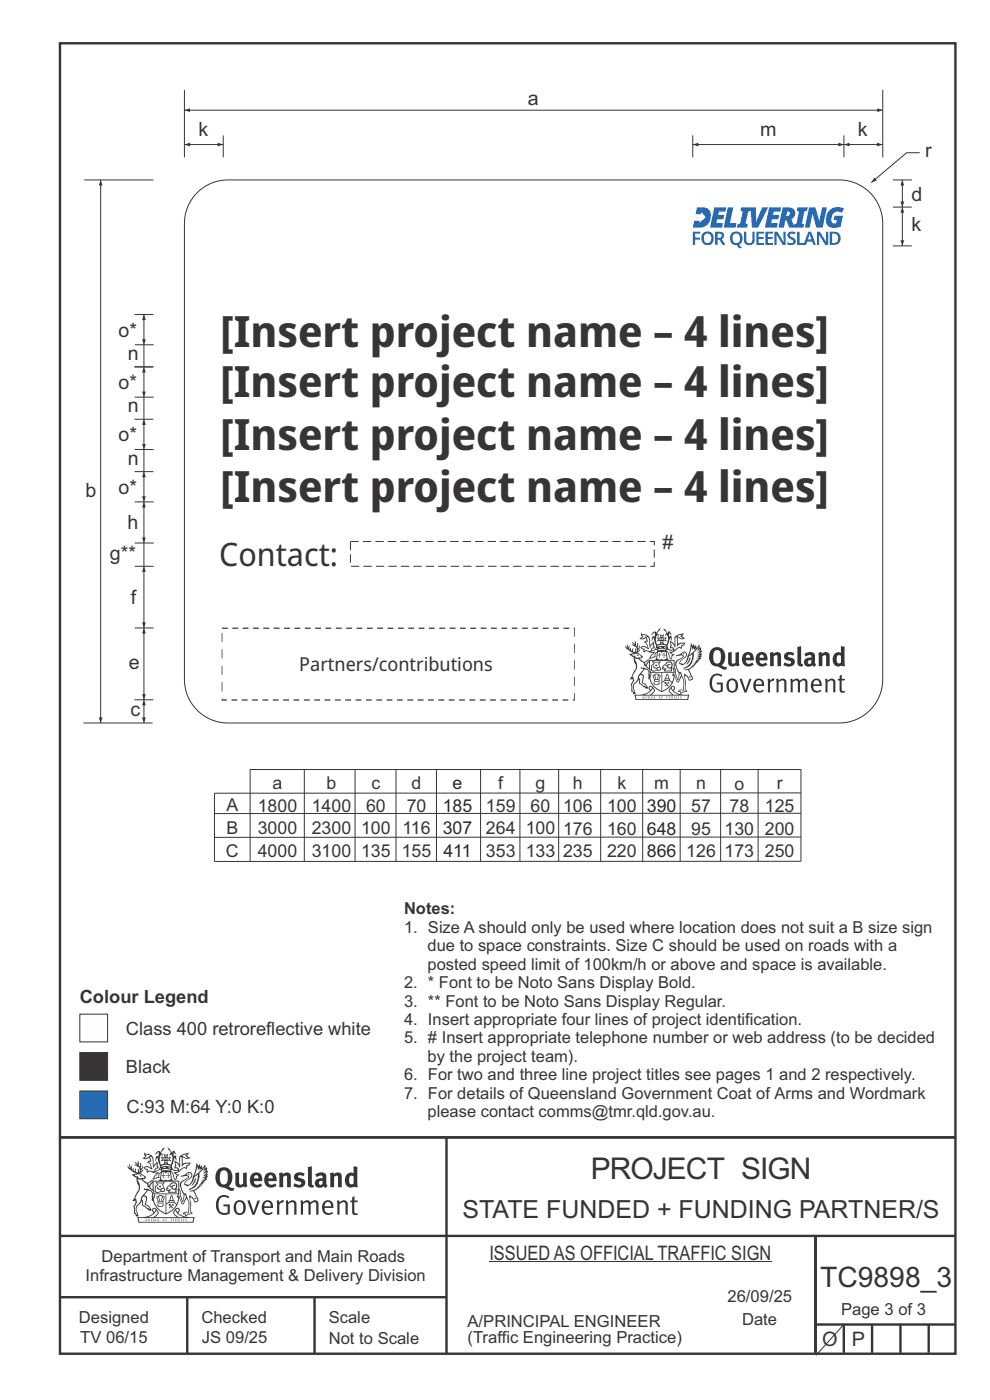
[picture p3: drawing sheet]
<svg xmlns="http://www.w3.org/2000/svg" width="210mm" height="297mm" viewBox="0 0 210 297" stroke-linecap="round" stroke-linejoin="round" font-family="sans-serif">
<path d="M12.7 241.3h190M94.7 241.4v45.8M12.7 275.2h82M12.7 262.2h190.1M39.7 275.2v12M66.7 275.2v12M173 262.1v24.9M173 281h29.7M179 281v6M185 281v6M191 281v6M197 281v6" fill="none" stroke="#373435" stroke-width=".51"/>
<g fill="#373435">
<path d="M47 248.4a2.55 2.55 0 0 0 0 2.7l.3 .2a.81 .81 0 0 0 1-1v-.5a1.04 1.04 0 0 0-1.1-1.5zM46.3 248.1a1.82 1.82 0 0 1 2.1-.2 1.82 1.82 0 0 1 .9 1.8 2.29 2.29 0 0 1-.8 2l.7 .3h.5l-.2 .6a2.87 2.87 0 0 1-2-.7 2.12 2.12 0 0 1-1.7-3.1z" fill-rule="evenodd"/>
<path d="M49.9 248.9l.8-.2v2a.46 .46 0 0 0 .3 .6 .46 .46 0 0 0 .6-.3v-2.1l.7-.2v2.4l.2 .5-.5 .3-.3-.3a1.02 1.02 0 0 1-1.2 .3 1.02 1.02 0 0 1-.6-1.1z" fill-rule="evenodd"/>
<path d="M54 249.5l-.1 .5h.9a.49 .49 0 0 0-.2-.6 .49 .49 0 0 0-.6 .1zM53.4 249.1a1.34 1.34 0 0 1 1.6-.2 1.34 1.34 0 0 1 .6 1.5v.2h-1.7a.77 .77 0 0 0 .5 .8 .77 .77 0 0 0 .9-.4l.3 .5a1.59 1.59 0 0 1-2 .2 1.59 1.59 0 0 1-.5-2.1z" fill-rule="evenodd"/>
<path d="M57 249.5l-.1 .5h1a.49 .49 0 0 0-.2-.6 .49 .49 0 0 0-.7 .1zM56.4 249.1a1.34 1.34 0 0 1 1.6-.2 1.34 1.34 0 0 1 .7 1.5v.2h-1.8a.77 .77 0 0 0 .5 .8 .77 .77 0 0 0 .9-.4l.4 .5a1.59 1.59 0 0 1-2.1 .2 1.59 1.59 0 0 1-.5-2.1z" fill-rule="evenodd"/>
<path d="M59.2 248.9l.7-.2 .1 .4a.95 .95 0 0 1 1-.3 .95 .95 0 0 1 .7 .8v2.3h-.8v-2.3a.46 .46 0 0 0-.8 .1v2.2h-.8z" fill-rule="evenodd"/>
<path d="M62.6 249.1a1.75 1.75 0 0 1 2-.1l-.2 .5-.6-.2a.43 .43 0 0 0-.6 .3l.4 .3a1.04 1.04 0 0 1 1.2 1.1 1.04 1.04 0 0 1-1.4 1l-1.2-.4 .3-.6 1 .4 .4-.4a.88 .88 0 0 0-1-.5l-.4-.2-.1-.4z" fill-rule="evenodd"/>
<path d="M65.3 247.6l.8-.2 .1 3.8 .3 .2 .1 .4a.88 .88 0 0 1-1 0 .88 .88 0 0 1-.3-1z" fill-rule="evenodd"/>
<path d="M67.8 250.6a.43 .43 0 0 0-.1 .7 .43 .43 0 0 0 .7-.1v-.7zM66.8 249.1a1.7 1.7 0 0 1 2.4 .1v1.9l.3 .4-.4 .5-.5-.4a1.03 1.03 0 0 1-1.7-.1 1.03 1.03 0 0 1 .8-1.5h.7v-.4a.8 .8 0 0 0-1.2 .1z" fill-rule="evenodd"/>
<path d="M70 248.9l.7-.2 .1 .4a.95 .95 0 0 1 1-.3 .95 .95 0 0 1 .7 .8v2.3h-.8v-2.3a.46 .46 0 0 0-.8 .1v2.2h-.8z" fill-rule="evenodd"/>
<path d="M74.3 249.5a1.48 1.48 0 0 0 0 1.7h.5l.2-.1v-1.5l-.3-.2zM75 247.4l.8 .1 .1 4.4h-.7l-.1-.2a1.26 1.26 0 0 1-1.4 0 1.26 1.26 0 0 1-.5-1.3 1.29 1.29 0 0 1 .4-1.4 1.29 1.29 0 0 1 1.4-.1z" fill-rule="evenodd"/>
<path d="M46.4 253.9a1.72 1.72 0 0 1 2.3 0l-.3 .3a1.24 1.24 0 0 0-1.4-.2 1.24 1.24 0 0 0-.6 1.4 1.49 1.49 0 0 0 1.2 1.9l.7-.1v-1.3h-.8l-.1-.4h1.3v1.9a1.93 1.93 0 0 1-2.2 0 1.93 1.93 0 0 1-.7-2.2l.2-.8z" fill-rule="evenodd"/>
<path d="M50.4 255.1a1.65 1.65 0 0 0 .2 2.2 .99 .99 0 0 0 1-1.4 .78 .78 0 0 0-.4-.8 .78 .78 0 0 0-.8 0zM50 254.9a1.33 1.33 0 0 1 1.6-.1 1.33 1.33 0 0 1 .5 1.4 1.31 1.31 0 0 1-1.3 1.6 1.31 1.31 0 0 1-1.2-1.6v-.6z" fill-rule="evenodd"/>
<path d="M52.5 254.7l.4-.1 .9 2.6 .8-2.5h.5l-1.1 3h-.5z" fill-rule="evenodd"/>
<path d="M56.3 255.2l-.2 .7h1.3a.7 .7 0 0 0-.3-.8 .7 .7 0 0 0-.8 .1zM55.9 255a1.22 1.22 0 0 1 1.5-.2 1.22 1.22 0 0 1 .5 1.5h-1.8a.93 .93 0 0 0 .5 1 .93 .93 0 0 0 1.1-.2l.2 .3a1.43 1.43 0 0 1-1.8 .1 1.43 1.43 0 0 1-.6-1.7z" fill-rule="evenodd"/>
<path d="M58.7 254.7l.4-.1 .1 .5 .4-.4 .6-.1-.2 .5a.66 .66 0 0 0-.8 .7v1.9h-.4z" fill-rule="evenodd"/>
<path d="M60.6 254.7l.4-.1 .1 .5a.94 .94 0 0 1 1-.5 .94 .94 0 0 1 .8 .8v2.3h-.5l-.1-2.5a.81 .81 0 0 0-1.2 .3v2.2h-.4z" fill-rule="evenodd"/>
<path d="M63.7 254.7l.5-.1 .1 .5 .4-.3a.78 .78 0 0 1 1.1 .3 .9 .9 0 0 1 1-.5 .9 .9 0 0 1 .8 .8v2.3h-.5l-.1-2.5a.67 .67 0 0 0-1.1 .3v2.2h-.5v-2.4l-.4-.3-.7 .4v2.3h-.5z" fill-rule="evenodd"/>
<path d="M69 255.2l-.1 .7h1.3a.7 .7 0 0 0-.3-.8 .7 .7 0 0 0-.9 .1zM68.7 255a1.22 1.22 0 0 1 1.5-.2 1.22 1.22 0 0 1 .5 1.5h-1.8a.93 .93 0 0 0 .4 1 .93 .93 0 0 0 1.2-.2l.1 .3a1.44 1.44 0 0 1-1.7 .1 1.44 1.44 0 0 1-.6-1.7z" fill-rule="evenodd"/>
<path d="M71.4 254.7l.5-.1 .1 .5a.94 .94 0 0 1 1-.5 .94 .94 0 0 1 .8 .8v2.3h-.5l-.1-2.5a.81 .81 0 0 0-1.2 .3v2.2h-.4z" fill-rule="evenodd"/>
<path d="M74.7 253.9l.5-.1v.9h.7l-.1 .3h-.6v2.2l.1 .2h.5l.1 .3a.75 .75 0 0 1-1.2-.6v-2.1h-.4v-.3h.4z" fill-rule="evenodd"/>
<path d="M30.8 244.9l1.1 .3-.9 .5h-.4l.6-.5zM31.8 245.4h.2a2.44 2.44 0 0 1 .4 1.9l.1 .5 .7-1-.1 .6 .3 .3a.57 .57 0 0 0-.6 .7l-1-.1-.5 .2 .2-.5-.8-.3 .7-.1 .9 .5 .1-.1-.6-1.3-.2-.2h.5zM30.7 244.4l-.1 .5 .2 .4-.6 .4a1.04 1.04 0 0 0 1.4-.1l.2 .6-.3 .1-.2 .4a.94 .94 0 0 1 .8 1.1l-.2-.1a1.16 1.16 0 0 0-1.5-.1l.3 .4 .4 .2 .1 .5 .2 .1 .1-.2a.94 .94 0 0 1 1.1 .2l.8 .1-1.2 1.2a1.13 1.13 0 0 0 1.2-.2l.4-.1-.1-.4 .5-.8a.83 .83 0 0 0-.6 1.1l-.3-.1-.7 .4 1.1-1.4-.5 .1-.5-.1 1.3-.5-.1-.1-.9 .4v-.3l.2-.2 .3 .1 .1-.3-.2-.4v-.6l-.1-.4-.7 1v-.7a1.42 1.42 0 0 0-1.6-1.8z" fill-rule="evenodd"/>
<path d="M38.5 245.2l.5-.2 .7-.1-.6 .3 .8 .5h-.3zM38.3 245.5l.2-.1 .1 2a1.69 1.69 0 0 1 1.6-.6l-.8 .5 .1 .5a1.1 1.1 0 0 0-1.5 .6l-.1-.5-.2-.2h-.5l.3-.4-.3-.7a1.42 1.42 0 0 1 .8 1.1l.2-.1zM37.1 246.2l.1 1-.2 .3 .1 .4h.5l.1 .2a.96 .96 0 0 1-1.1-.1l-.1 .1a1.06 1.06 0 0 0 1.3 .2v.1a.72 .72 0 0 1-1 .2l.3 .5 .6 .2-.4 .2-.1 .6-.2-.3-.4-1.1-.4-.4 .4 .9a1.54 1.54 0 0 0 .7 1.2l.2-.3a.58 .58 0 0 1 .4-.8l.2-.1h-.3l-.5-.3 .9-.5a.93 .93 0 0 1 1.2-.5v.2l.2-.2 .1-.5a.99 .99 0 0 0 .7-.8l-1.3 .1-.3 .2-.1-1.4 .9 .4 .9-.3h-.4l-.5-.4 .4-.7-.6 .2a1.46 1.46 0 0 0-1.4 2.1v.4l-.2-.4z" fill-rule="evenodd"/>
<path d="M35.6 248.9l.2 .1-.1 .3 .4 .1h-.4v.6l-.1-.6h-.3l.3-.1z" fill-rule="evenodd"/>
<path d="M34.6 248.9l.2 .1v.3l.3 .1h-.3l-.1 .6v-.6h-.4l.4-.1z" fill-rule="evenodd"/>
<path d="M34.3 248.8a.57 .57 0 0 1 .9 .2 .57 .57 0 0 1 .9-.2l.2 1.4h-.2a.57 .57 0 0 1-.9 0 .69 .69 0 0 1-1.1 0zM34.2 248.1l-.3 2.1-.2 .4h3l-.2-.4-.3-2.1h-.2v.2l-.8-.1-.8 .1v-.2z" fill-rule="evenodd"/>
<path d="M34.2 252.4a.3 .3 0 0 0 .6 0 .3 .3 0 0 0-.6 0zM33.3 250.9l.3 .3-.3 .4a.79 .79 0 0 0 0 1.3l.8-.2-.1-.3a.55 .55 0 0 1-.7-.6l.1-.1 .2 .3 .3 .2 .8-.2-.4-.7 .4-.4-.7 .2zM33 250.7l1.1 .2 .9-.2-.4 .6 .4 1.2a.56 .56 0 0 1-.8 .3l-.2 .1a.73 .73 0 0 1-.9 .1 .73 .73 0 0 1-.3-1v-.4l.6-.4z" fill-rule="evenodd"/>
<path d="M35.6 251.8l.7-.4a.58 .58 0 0 1 1-.1 .58 .58 0 0 1-.4 .9l-.3-.3a.43 .43 0 0 1 .6-.4 .57 .57 0 0 0-.8 .2l-.2-.1-.3 .1 .4 .2a.55 .55 0 0 0 .9 .4v.5h-1.3l.3-.4-.1-.1-.6 .1 .2-.3-.2-.1zM35.4 251.8l-.1 .2a.39 .39 0 0 0 .2 .6h.3l-.2 .4h1.9l-.1-.8a.86 .86 0 0 0-.1-1.3 .86 .86 0 0 0-1.3 .4z" fill-rule="evenodd"/>
<path d="M36 254.8h.8v.2h-.8zM36.4 253.8l.2 .8h-.4zM36.4 253.5l-.3 .5-.1 .6h-.2v.4l-.7 .4 .2 .1a1.48 1.48 0 0 1 2.1 .2l.2-.1-.6-.5v-.5h-.2l-.1-.6z" fill-rule="evenodd"/>
<path d="M35.8 255.4l.4 .1 .1 .3 .3-.2-.2-.2a.38 .38 0 0 1 .5 .5l-.2-.2-.3 .2 .3 .2-.3 .3-.1-.4-.4 .4-.1-.2 .4-.3-.1-.1-.2 .1z" fill-rule="evenodd"/>
<path d="M34.5 254h.2v.2l-.2 .6h-.2zM33.6 255.3h.9v.2a.55 .55 0 0 1-.8 .4v-.2l-.2-.1zM33.4 254h.2l.2 .8h-.2zM33.6 255l.8-.1 .1 .2h-.8zM33.8 253.7h.5l-.2 1.1h-.1zM33.3 253.8l-.1 .3 .3 1.1a.48 .48 0 0 0-.1 .6 .48 .48 0 0 0 .5 .2h.5a.49 .49 0 0 0 .2-.8l.3-1.1-.1-.3a1.42 1.42 0 0 0-1.5 0z" fill-rule="evenodd"/>
<path d="M33.7 251.5l.4 .1 .1 .3h-.3z" fill-rule="evenodd"/>
<path d="M41.3 250.1l.3-.2-.2 .8-.6 .8h-.2l.5-.7z" fill-rule="evenodd"/>
<path d="M39.7 249l.3-.2 .5 .2a.88 .88 0 0 1-.6 1.1 1.22 1.22 0 0 0-.8 1.3l.5 .2a.72 .72 0 0 0 .9-.4l.5-.8 .2-.6 .8-.6v.2a2.85 2.85 0 0 1-2 2.9l.1 .1a2.13 2.13 0 0 0 1.9-1.5v-.3a2.01 2.01 0 0 0 .3-1.7l1.1-1.3-.4 1 .7-.5-.7 1 .8-.4-.8 .8 .7-.2-.9 .6 .8-.1-.8 .4h.7l-.8 .3 .3 .2h-.4l.2 .3h-.4l.2 .3h-.4l.1 .2h-.1a2.16 2.16 0 0 1-2 1.1l.1 .2 .4-.1a.76 .76 0 0 1 .7 .8l.5 1.2-.6 .2a1.45 1.45 0 0 0-1.1-1.3l.2 1.8-.1 1.8 .4 .3a1.07 1.07 0 0 0-1.2 .4v-.3l-.5-.2a.87 .87 0 0 1 1.1-.1v-.7a4.4 4.4 0 0 0-.6-3.1l-.1-.3h-.2a2.16 2.16 0 0 1-.7-2.2l.3-.4 1.2-.7a.55 .55 0 0 0-.4-.8zM37.8 252.4a.76 .76 0 0 1 .3 1.1l.6 1.6 .4-1.7 .2 .1a.61 .61 0 0 1-.1 .9l-.3 .8-.2 .1-.7-1.6-.3 .1a1.18 1.18 0 0 0 .1-1.4zM41.8 247.5l.2 .7 .3-.5v.6l.4-.5a1.9 1.9 0 0 1-1.2 1.4l-.3 .3zM38.2 249.6l1.4-.2 .2 .2v.3l-.5 .2a1.26 1.26 0 0 0-.9 1.9l.2 .7a1.84 1.84 0 0 1 .1 2.1l-.4-1.4a.96 .96 0 0 0-.4-1.2l-.4 .2a.78 .78 0 0 1 0 1.3l.1 .3h.4l.4 1.1a.38 .38 0 0 0 .2 .4 .38 .38 0 0 0 .4-.1l.6-1.2a2.94 2.94 0 0 1 .4 2.5l-.1 .4h-.8l-.3 .4v.2l.4-.1 .1 .4 .2 .1a1.02 1.02 0 0 1 1.3-.5v-.4l-.3-.1 .1-1.8-.3-1.3h.1a1.14 1.14 0 0 1 .8 1 .63 .63 0 0 0 .8-.2 .63 .63 0 0 0-.2-.9l-.6-1.2 .9-.6 .2-.4h.3l-.1-.2h.4l-.1-.3h.3l-.1-.3 .5-.1-.2-.2 .6-.4v-.2h-.2l.4-.5h-.3l.3-.5-.4 .1 .4-.5v-.3l-.3 .2 .2-.7-.1-.2-.4 .3v-.8l-.6 .8-.2-.8-.2 .5-.3-.7-.1 .6-.5-.8-.1 1.4-.6 1.8a1.81 1.81 0 0 1-1 1.5l-.6-.2a1.75 1.75 0 0 1 1.1-1.2 .75 .75 0 0 0 .1-1.3 .75 .75 0 0 0-1.2 .4z" fill-rule="evenodd"/>
<path d="M41.2 254.1h.3l.2 .2-.4 .1z" fill-rule="evenodd"/>
<path d="M29.4 258.4h11.6l-.1 .8h-11.4zM31.3 258.2l.5-.1a2.48 2.48 0 0 0 1.4-1.3l.3 .5-.5 .6-.5 .3zM32.5 256.6l.3-.2 .2 .1-.3 .7zM37.2 256.8a2.65 2.65 0 0 0 1.8 1.4h-1.1l-.5-.3-.5-.6zM37.4 256.5l.2-.1 .3 .2-.3 .6zM29.2 258.2l.1 1.2h11.8l.2-1.1-.2-.1a4.1 4.1 0 0 1-3.3-.9l.3-.4-.1-.6a1.06 1.06 0 0 0-1.3 1l.2 .4 .6 .5h-4.7l.3-.1a.84 .84 0 0 0 .6-.8 .84 .84 0 0 0-.5-.8l-.3-.2h-.5l-.1 .6 .3 .4a4.2 4.2 0 0 1-3.4 .9z" fill-rule="evenodd"/>
<path d="M31 258.7l.1 .2h-.2zM31 258.5l-.3 .6 .4-.2 .2 .2z" fill-rule="evenodd"/>
<path d="M31.3 258.6h.3v.4a.25 .25 0 0 0 .2-.1 .25 .25 0 0 0-.1-.3h.1a.29 .29 0 0 1 0 .4 .29 .29 0 0 1-.4 0 .29 .29 0 0 1 0-.4z" fill-rule="evenodd"/>
<path d="M32.2 258.6a.22 .22 0 0 1 .3 .2 .22 .22 0 0 1-.3 .2zM32 258.6l.1 .4a.33 .33 0 0 0 .4 0 .33 .33 0 0 0 0-.4 .33 .33 0 0 0-.5 0z" fill-rule="evenodd"/>
<path d="M32.9 258.7l.1 .2h-.2zM32.9 258.5l-.2 .6 .3-.2 .2 .2z" fill-rule="evenodd"/>
<path d="M33.3 258.6h.2l.1 .1 .2-.1-.2 .2 .2 .3-.3-.3-.1 .3h-.1l.2-.3z" fill-rule="evenodd"/>
<path d="M34.7 258.7l.1 .2h-.2zM34.7 258.5l-.3 .6 .4-.2 .2 .2z" fill-rule="evenodd"/>
<path d="M35 258.5h.5l-.2 .1v.5h-.2l.1-.5z" fill-rule="evenodd"/>
<path d="M36.2 258.6l.3-.1-.1 .1v.2h.1h-.1v.3h-.2z" fill-rule="evenodd"/>
<path d="M36.7 258.6h.2v.5h-.2z" fill-rule="evenodd"/>
<path d="M37.3 258.6a.22 .22 0 0 1 .3 .2 .22 .22 0 0 1-.3 .2zM37.1 258.6v.4a.33 .33 0 0 0 .5 0 .33 .33 0 0 0 0-.4 .33 .33 0 0 0-.5 0z" fill-rule="evenodd"/>
<path d="M37.8 258.6l.4-.1-.2 .1v.2h.1h-.1v.2l.2 .1h-.4z" fill-rule="evenodd"/>
<path d="M38.4 258.6h.2l-.1 .4 .2 .1h-.3z" fill-rule="evenodd"/>
<path d="M38.9 258.6h.2v.5h-.2z" fill-rule="evenodd"/>
<path d="M39.3 258.6h.2h-.1l.2 .3-.2 .2-.1-.1v-.1l.2 .1z" fill-rule="evenodd"/>
<path d="M34.2 247.4a1.51 1.51 0 0 1 2 .2 2.67 2.67 0 0 0-2.1 0zM35.7 247.6l.4 .1 .1 .3-.4-.1zM34.6 247.6h.5l.1 .2h-.4zM34 247.8l.3 .2h-.3zM34.9 246.9l.3-.2 .3 .2zM34.9 245.6l.2 .1v.3h-.2zM35 245.1l.2 .2 .2-.2-.1 .3h-.2zM35.1 246.3h.2l.1 .4-.2-.2-.2 .2zM35.3 245.7l.2-.1v.4h-.2zM34.4 245.7h.3l.1 .3-.4 .1 .2-.2zM35.7 245.7h.3l-.2 .2 .2 .2-.4-.1zM32.7 244.9l1-.5-.1 1-.2-.2-.3 .2-.3 1.1 .5-1 .3 .9a1.84 1.84 0 0 1 .2 1.7l.4 .1a2.48 2.48 0 0 1 2.2 0l.2-.2-.2-.7 .7-1.8 .4 .7-.2-1-.2-.1-.2 .3v-.9l.6 .4-.6-.8-.3 .1-.1 .4-.5-.9-.5-.3 .2 .5 .6 .5-.5 .8 .4-.4a2.06 2.06 0 0 1 0 2.3l-.5-.2-.2-.6 .1-.1 .8 .2-.4-.5 .4-.5-.7 .2-.2-.2 .2-.7-.5 .4-.5-.4 .2 .7-.2 .2-.7-.2 .4 .5-.4 .5 .8-.2 .1 .1-.2 .6-.5 .2a2.02 2.02 0 0 1 0-2.2l.3 .5-.1-.7-.3-.1 .8-1.2-.4 .3-.5 .8-.2-.3a.8 .8 0 0 0-.8 .5z" fill-rule="evenodd"/>
<path d="M29.2 250.1l.3 .1a.61 .61 0 0 1 .8 .4l.3 .2a.8 .8 0 0 1 .6 1l.4 .1 .5 .5a1 1 0 0 1 .5 1.1l-.1 .7v-.5h-.1a.96 .96 0 0 0-.8-1.3l-.2-.2h-.7l-.1-.1-.1 .1 .1 .3h.6l-1.2 1.3-.2 1-.4 .6a1.33 1.33 0 0 0-.5 1.8l.2 .5a1.26 1.26 0 0 1-.5-1.5l-.1-.3a1.56 1.56 0 0 0 .4-1.7l-.3 .2 .2-.5a3.2 3.2 0 0 0 .7-3zM30.4 253.9h.4a2.06 2.06 0 0 1-.1 1.6l.7 .5 .4 .4-.6-.1-.8-.6-.1-.9a.51 .51 0 0 1 .1-.9zM28.6 249.3a1.52 1.52 0 0 1 2.1 .5l-1.1 .2-.2-.1-.1-.4h-.5zM27.5 247v.8l-.3-.4h-.1a3.1 3.1 0 0 0 1.9 1.6l-1 .1 .5 .6 .5 .1 .1 1.1a1.84 1.84 0 0 1-.3 2.5l-.4 .9-.3 .4 .2 .1 .4-.1 .1 .4-.2 .5-.3 .2 .1 1.7h.2l.3 .5 .1 .1 .4-.1-.1-.5a1.3 1.3 0 0 1-.1-1.7l.9-1 .1 1.1 .6 .2 .5 .5 .1-.1 .2 .3h.5a1.85 1.85 0 0 0-1.2-1.4l.1-.3a1.39 1.39 0 0 0 0-1.4l-.5-.1 .5-.5a.66 .66 0 0 1 .9-.4 .66 .66 0 0 1 .3 .9l-.1 .4 .2-.1v.2l-.1 .3 .2 .5 .1-.3a2.24 2.24 0 0 0 .1-2.2 .73 .73 0 0 1-.7-.7 .73 .73 0 0 1 .6-.7v-.2a.94 .94 0 0 0-.9 .8 .48 .48 0 0 1-.1-.6 .48 .48 0 0 1 .5-.2l.5-.3a.51 .51 0 0 0-.8 .2l-.5 .2-1-.8h.6l.2-.5-1.2-.7 .5-.5v-.3l-.5 .4 .1-.2a.69 .69 0 0 0 .2-1v.4l-.2 .3v-1.1l-.3-.2 .1 .6-.1 .2-.4-1.3v.7l-.6-.4 .5 .7-.6-.2 .3 .3a1 1 0 0 1 .7 1.4l-.2-.8v.9l-.5-.2v-.8l-.2 .7-.2-.1-.1-.6-.2 .4-.2-.2 .1-.7-.2 .5z" fill-rule="evenodd"/>
<path d="M29.6 249.4l.2-.1 .3 .2z" fill-rule="evenodd"/>
<path d="M32.4 250.5h5.6v2l-.2-.1v-1.7h-5.2v2.5h5.2v-.8l.1 .2-.1 1.1v-.3h-2.5v4a4.1 4.1 0 0 0 2.6-3.6l.1-.1a4 4 0 0 1-2.8 3.9 4.2 4.2 0 0 1-2.8-4.7l.1 1.2 .1-.1a3.8 3.8 0 0 0 2.5 3.4v-4h-2.5l-.2-.9z" fill-rule="evenodd"/>
<circle cx="40" cy="249.1" r=".17"/>
</g>
<path d="M12.7 9.2h190v278h-190zM12.7 241.3h190" fill="none" stroke="#373435" stroke-width=".51"/>
<g fill="none" stroke="#373435" stroke-width=".21">
<path d="M64.6 163.2v19.5M75.3 163.2v19.5M84 163.2v19.5M92.6 163.2v19.5M101.9 163.2v19.5M110.3 163.2v19.5M118.5 163.2v19.5M127.4 163.2v19.5M136.3 163.2v19.5M144.3 163.2v19.5M152.9 163.2v19.5M160.8 163.2v19.5"/>
<path d="M169.9 168.2l-124.4 .1v14.5l124.4-.1v-19.5h-116.8v19.5M169.9 177.6h-124.4M169.9 172.5l-124.4 .1M179 280.9l-5.9 6.6"/>
</g>
<path d="M16.9 223.3h5.9v5.9h-5.9z" fill-rule="evenodd" fill="#373435" stroke="#373435" stroke-width=".21"/>
<path d="M16.9 215.1h5.9v5.9h-5.9z" fill-rule="evenodd" fill="#fefefe" stroke="#373435" stroke-width=".21"/>
<path d="M16.9 231.4h5.9v5.9h-5.9z" fill="#256ab2" stroke="#373435" stroke-width=".21"/>
<path d="M42.2 40.5a9.2 9.2 0 0 1 6.2-2.3h129.6a9.2 9.2 0 0 1 9.2 9.2v96.7a9.2 9.2 0 0 1-9.2 9.3h-129.6a9.2 9.2 0 0 1-9.3-9.3v-96.7a9.2 9.2 0 0 1 3.1-6.9z" fill="none" stroke="#373435" stroke-width=".21"/>
<path d="M176.5 49.6a1.02 1.02 0 0 1 1.3 1 1.02 1.02 0 0 1-1.3 .9zM176 49.2v2.8h.8a1.41 1.41 0 0 0 1.5-1.4 1.41 1.41 0 0 0-1.4-1.4zM173.3 49.2v2.8h.4v-2.2l1.4 2.2h.6v-2.8h-.5l.1 2.1-1.4-2.1zM171.8 49.6l.3 1.2h-.7zM169.1 49.2v2.8h1.9l.2-.8h1.1l.2 .8h.6l-1.1-2.9h-.5l-.9 2.4h-1v-2.3zM167.3 49.3a.95 .95 0 0 0-.1 1 .95 .95 0 0 0 .8 .6 .42 .42 0 0 1 .2 .6 .42 .42 0 0 1-.6 .1l-.6-.2v.5a1.11 1.11 0 0 0 1.8-.9l-.5-.5a.67 .67 0 0 1-.7-.8 .87 .87 0 0 1 1 0l.2-.4a1.53 1.53 0 0 0-1.5 0zM164.3 49.2v2.8h.4v-2.2l1.3 2.2h.7v-2.8h-.5v2.1l-1.3-2.1zM162.4 49.2v2.8h1.6v-.5h-1.1v-.8h1v-.4h-1v-.7h1.1v-.4zM160.4 49.2v2.8h1.6v-.5h-1.1v-.8h1.1v-.4h-1.1v-.7h1.1v-.4zM157.8 49.2v1.8a1.13 1.13 0 0 0 1.1 1 1.13 1.13 0 0 0 1.2-1v-1.8h-.5v1.7a.63 .63 0 0 1-.7 .7 .63 .63 0 0 1-.6-.7v-1.7zM155.6 49.8a.85 .85 0 0 1 1.1-.1 .85 .85 0 0 1 .3 1.1 .83 .83 0 0 1-1.1 .7 .83 .83 0 0 1-.5-1.1zM155.3 49.4a1.48 1.48 0 0 0-.4 1.6 1.48 1.48 0 0 0 1.3 1l.6 .6h.6l-.6-.7a1.53 1.53 0 0 0 .7-1.5 1.53 1.53 0 0 0-1-1.3l-.9 .1zM152.2 49.6a.55 .55 0 0 1 .7 0 .55 .55 0 0 1 .1 .6l-.2 .2-.6 .1zM151.7 49.2v2.8h.5v-1.2h.4l.7 1.2h.6l-.8-1.3a.82 .82 0 0 0 .5-1 .82 .82 0 0 0-1.1-.5zM149.5 49.8a.84 .84 0 0 1 1.1-.1 .84 .84 0 0 1 .3 1.1 .82 .82 0 0 1-1.1 .7 .82 .82 0 0 1-.5-1.1zM149.2 49.4a1.46 1.46 0 0 0-.3 2 1.46 1.46 0 0 0 1.9 .4 1.45 1.45 0 0 0 .4-2 1.45 1.45 0 0 0-2-.4zM147 49.2v2.8h.5v-1.2h1v-.4h-1v-.8h1.1v-.4zM147.9 44l-.3 1.4h1.1l.1-.4 .9 1.1-1.4 1.2 .1-.5h-1.1l-.4 1.5h1.4a2.37 2.37 0 0 0 2.3-1.5 2.37 2.37 0 0 0-.5-2.6 3.7 3.7 0 0 0-2.2-.2zM151.5 44l-.9 4.3h2.6l.2-1h-1.4l.1-.8h1.3l.2-.9h-1.3l.2-.7h1.4l.2-.9zM154.4 44l-.9 4.3h2.5l.2-1h-1.4l.7-3.3zM157.2 44l-.1 .7 .4 .2-.5 2.5-.6 .2-.1 .7h2.2l.1-.7-.4-.2 .5-2.5 .5-.2 .3 3.6h1.3l2.1-4.3h-1.2l-1.3 3.2-.1-3.2zM163.2 44l-1 4.3h2.6l.2-1h-1.4l.2-.8h1.3l.2-.9h-1.3l.1-.7h1.4l.2-.9zM167 44.9a.51 .51 0 0 1 .5 .6 .51 .51 0 0 1-.7 .4zM166 44l-.9 4.3h1.2l.3-1.6h.2l.6 1.6h3l.2-.7-.5-.2 .5-2.5 .6-.2 .2-.7h-2.3l-.1 .7 .5 .2-.6 2.5-.5 .3-.5-1.2a1.3 1.3 0 0 0 .7-1.6 1.3 1.3 0 0 0-1.4-.9zM171.6 44l-.9 4.3h1l.6-3 .9 3h1.3l.9-4.3h-1l-.6 2.9-.8-2.9zM175.9 44.7a2.54 2.54 0 0 0 0 3.4 3.4 3.4 0 0 0 2.4 0l.5-2.3h-1.8l-.2 .9h.7l-.2 .6a.76 .76 0 0 1-.8-.1 .76 .76 0 0 1-.1-.9 1.37 1.37 0 0 1 .7-1.3 1.37 1.37 0 0 1 1.5 .1l.4-.9a2.72 2.72 0 0 0-3.1 .5z" fill="#256ab2"/>
<path d="M21.4 38.2v115.2" fill="none" stroke="#373435" stroke-width=".21"/>
<g fill="#373435">
<path d="M21 152.2h.7l-.3 1.2z"/>
<path d="M21.4 38.2l.3 1.2h-.7z"/>
</g>
<path d="M28.6 106.5h4M30.5 106.5v8.7" fill="none" stroke="#373435" stroke-width=".21"/>
<g fill="#373435">
<path d="M30.5 106.5l.4 1.2h-.8z"/>
<path d="M30.1 114h.8l-.4 1.2z"/>
</g>
<path d="M28.6 115.2h4M30.5 115.2v4.9M17.7 153.4h14.7M30.5 148.5v4.9" fill="none" stroke="#373435" stroke-width=".21"/>
<g fill="#373435">
<path d="M30.5 148.5l.4 1.1h-.8z"/>
<path d="M30.1 152.2h.8l-.4 1.2z"/>
</g>
<path d="M30.5 100.1v6.4" fill="none" stroke="#373435" stroke-width=".21"/>
<g fill="#373435">
<path d="M30.1 105.3h.8l-.4 1.2z"/>
<path d="M30.5 100.1l.4 1.1h-.8z"/>
</g>
<path d="M39.1 19.1v14.3M187.3 19.1v14.3M17.9 38.2h14.6M39.1 23.4h148.2M30.5 95.4v4.7M28.5 100.1h4" fill="none" stroke="#373435" stroke-width=".21"/>
<g fill="#373435">
<path d="M186.1 23l1.2 .4-1.2 .4z"/>
<path d="M39.1 23.4l1.2-.4v.8z"/>
</g>
<path d="M39.1 30.7h8.3" fill="none" stroke="#373435" stroke-width=".21"/>
<g fill="#373435">
<path d="M46.2 30.3l1.2 .4-1.2 .4z"/>
<path d="M39.1 30.7l1.2-.4v.8z"/>
</g>
<path d="M47.4 28.7v4.7M146.9 30.7h32.1" fill="none" stroke="#373435" stroke-width=".21"/>
<g fill="#373435">
<path d="M177.8 30.3l1.2 .4-1.2 .4z"/>
<path d="M146.9 30.7l1.2-.4v.8z"/>
</g>
<path d="M146.9 28.7v4.7M195.1 32.4h-2.8l-7.5 6.3" fill="none" stroke="#373435" stroke-width=".21"/>
<path d="M185.5 37.7l.5 .6-1.2 .4z" fill="#373435"/>
<path d="M189.4 38.2h4M191.4 38.2v5.7" fill="none" stroke="#373435" stroke-width=".21"/>
<g fill="#373435">
<path d="M191 42.8h.8l-.4 1.1z"/>
<path d="M191.4 38.2l.4 1.2h-.8z"/>
</g>
<path d="M189.4 43.9h4M191.4 43.9v8.3" fill="none" stroke="#373435" stroke-width=".21"/>
<g fill="#373435">
<path d="M191 51h.8l-.4 1.2z"/>
<path d="M191.4 43.9l.4 1.2h-.8z"/>
</g>
<path d="M189.4 52.2h4M28.6 95.4h4M30.5 88.9v6.5" fill="none" stroke="#373435" stroke-width=".21"/>
<g fill="#373435">
<path d="M30.1 94.2h.8l-.4 1.2z"/>
<path d="M30.5 88.9l.4 1.2h-.8z"/>
</g>
<path d="M179 30.7h8.2M28.5 88.9h4" fill="none" stroke="#373435" stroke-width=".21"/>
<g fill="#373435">
<path d="M186.1 30.3l1.1 .4-1.1 .4z"/>
<path d="M179 30.7l1.2-.4v.8z"/>
</g>
<path d="M179 28.7v4.7M30.5 77.8v11.1M28.6 84.3h4" fill="none" stroke="#373435" stroke-width=".21"/>
<g fill="#373435">
<path d="M30.1 83.1h.8l-.4 1.2z"/>
<path d="M30.5 77.8l.4 1.2h-.8z"/>
</g>
<path d="M28.5 77.8h4M28.6 73.1h4M30.5 66.7v11.1" fill="none" stroke="#373435" stroke-width=".21"/>
<g fill="#373435">
<path d="M30.1 72h.8l-.4 1.1z"/>
<path d="M30.5 66.7l.4 1.2h-.8z"/>
</g>
<path d="M28.5 66.7h4M28.6 120.1h4M30.5 120.1v13.1" fill="none" stroke="#373435" stroke-width=".21"/>
<g fill="#373435">
<path d="M30.5 120.1l.4 1.2h-.8z"/>
<path d="M30.1 132h.8l-.4 1.2z"/>
</g>
<path d="M30.5 133.2v15.3M28.5 148.5h4" fill="none" stroke="#373435" stroke-width=".21"/>
<g fill="#373435">
<path d="M30.5 133.2l.4 1.2h-.8z"/>
<path d="M30.1 147.3h.8l-.4 1.2z"/>
</g>
<path d="M28.6 133.2h4" fill="none" stroke="#373435" stroke-width=".21"/>
<g fill="#373435">
<path d="M154.4 138.5l.8-.2v1.9a.44 .44 0 0 0 .2 .6 .44 .44 0 0 0 .6-.3v-2l.7-.2v2.3l.2 .5-.5 .3-.2-.3a.97 .97 0 0 1-1.2 .3 .97 .97 0 0 1-.6-1.1z"/>
<path d="M163.3 138.5l.6-.2 .1 .4a.91 .91 0 0 1 1-.3 .91 .91 0 0 1 .7 .8v2.1h-.8v-2.2l-.2-.1-.6 .2v2.1h-.7z"/>
<path d="M166.5 138.7a1.67 1.67 0 0 1 2-.1l-.3 .5-.5-.2a.41 .41 0 0 0-.6 .3l.2 .2a1.15 1.15 0 0 1 1.3 1 1.47 1.47 0 0 1-2.4 .7l.2-.6 1 .3 .4-.3a.84 .84 0 0 0-1-.5l-.5-.5z"/>
<path d="M169.1 137.3l.8-.2 .1 3.6 .2 .1 .2 .5a.84 .84 0 0 1-1-.1 .84 .84 0 0 1-.2-.9z"/>
<path d="M173.6 138.5l.7-.2 .1 .4a.91 .91 0 0 1 .9-.3 .91 .91 0 0 1 .7 .8v2.1h-.8v-2.2l-.2-.1-.6 .2v2.1h-.7z"/>
<path d="M151.1 143.3a1.65 1.65 0 0 1 2.1 0l-.2 .3a1.19 1.19 0 0 0-1.4-.2 1.19 1.19 0 0 0-.6 1.3 1.42 1.42 0 0 0 1.3 1.9l.6-.2v-1.2h-.8l-.1-.4h1.3v1.8a1.85 1.85 0 0 1-2.2 0 1.85 1.85 0 0 1-.6-2.1l.2-.7z"/>
<path d="M156.9 144l.4-.1 .8 2.5 .8-2.4h.5l-1.1 2.9h-.4z"/>
<path d="M162.8 144.1l.4-.2 .1 .5 .4-.3 .6-.1-.2 .5a.63 .63 0 0 0-.8 .6v1.8h-.4z"/>
<path d="M164.6 144.1l.4-.1 .2 .4a.9 .9 0 0 1 .9-.4 .9 .9 0 0 1 .7 .7v2.2h-.4l-.1-2.4a.77 .77 0 0 0-1.1 .2v2.2h-.5z"/>
<path d="M167.6 144.1l.4-.1 .1 .4a.84 .84 0 0 1 1.5 0 .86 .86 0 0 1 1-.5 .86 .86 0 0 1 .7 .8v2.2h-.5v-2.4a.64 .64 0 0 0-1.1 .3v2.1h-.5v-2.3l-.3-.2-.8 .3v2.2h-.4z"/>
<path d="M175 144.1l.4-.1 .1 .4a.9 .9 0 0 1 1-.4 .9 .9 0 0 1 .7 .7v2.2h-.5l-.1-2.4a.77 .77 0 0 0-1.1 .2v2.2h-.4z"/>
<path d="M178.1 143.3l.5-.1v.8h.7l-.2 .4h-.6l.1 2.1 .1 .1h.5v.3a.72 .72 0 0 1-1.1-.6v-1.9h-.4v-.4h.4z"/>
<path d="M140.8 138.5l.2 .1-.1 .3 .3 .1h-.3v.5l-.1-.5-.3-.1h.3z"/>
<path d="M139.8 138.5l.2 .1v.3h.3l-.3 .1-.1 .5v-.5h-.3l.3-.1z"/>
<path d="M141 144.7h.3l.1 .4 .3-.2-.1-.2a.36 .36 0 0 1 .4 .5l-.2-.2-.3 .2 .4 .2-.3 .3-.2-.4-.3 .3-.1-.1 .3-.3-.1-.2-.1 .1z"/>
<path d="M138.9 141h.4l.1 .3a.35 .35 0 0 1-.5-.3z"/>
<path d="M146.2 139.6l.3-.2-.2 .9-.5 .7h-.3l.5-.7z"/>
<path d="M146.1 143.5h.3l.1 .2h-.3z"/>
<path d="M136.7 147.7h.2v.4a.2 .2 0 0 0 .3 0 .2 .2 0 0 0-.1-.3l.1-.1a.28 .28 0 0 1 0 .4 .28 .28 0 0 1-.4 0 .28 .28 0 0 1 0-.4z"/>
<path d="M138.6 147.7h.2v.2l.2-.2-.2 .2 .2 .3-.2-.2-.2 .2 .2-.2z"/>
<path d="M140.2 147.7h.4h-.1v.5h-.2l.1-.5z"/>
<path d="M141.4 147.7h.3h-.2v.2h.1h-.1l.1 .3h-.2z"/>
<path d="M141.8 147.7h.2v.5h-.2z"/>
<path d="M142.9 147.7h.3h-.2v.2h.2l-.2 .1 .1 .1 .1 .1h-.3z"/>
<path d="M143.4 147.7h.2l-.1 .4 .2 .1h-.3z"/>
<path d="M143.9 147.7h.2v.5h-.2z"/>
<path d="M144.3 147.7h.2l-.1 .1 .1 .3-.1 .1h-.1l.2-.1z"/>
<path d="M135 139l.2-.2 .3 .3z"/>
<path d="M137.7 140h5.4v2l-.2-.2v-1.6h-5v2.4h5v-.7l.1 .2-.1 1v-.4h-2.4v3.9a3.9 3.9 0 0 0 2.5-3.4l.1-.1a3.9 3.9 0 0 1-2.7 3.7 4 4 0 0 1-2.7-4.5l.1 1.2 .1-.1a3.6 3.6 0 0 0 2.4 3.2v-3.9h-2.4l-.2-.7z"/>
<path d="M151 137.7a1.74 1.74 0 0 1 2-.2 1.74 1.74 0 0 1 .8 1.8v.5a1.89 1.89 0 0 1-.7 1.3l.6 .4h.6l-.2 .5a2.74 2.74 0 0 1-1.9-.6 2.03 2.03 0 0 1-1.6-3zM151.6 138.1a2.29 2.29 0 0 0 .2 2.6l.1 .1a.77 .77 0 0 0 1-.9v-.6a.99 .99 0 0 0-1-1.4z"/>
<path d="M157.7 138.7a1.31 1.31 0 0 1 1.7-.2 1.31 1.31 0 0 1 .5 1.6h-1.7a.74 .74 0 0 0 .5 .7 .74 .74 0 0 0 .9-.3l.3 .5a1.52 1.52 0 0 1-2 .1 1.52 1.52 0 0 1-.4-1.9zM158.4 139l-.2 .5h.9l-.2-.6z"/>
<path d="M160.6 138.7a1.31 1.31 0 0 1 1.7-.2 1.31 1.31 0 0 1 .5 1.6h-1.7a.74 .74 0 0 0 .5 .7 .74 .74 0 0 0 .9-.3l.3 .5a1.52 1.52 0 0 1-2 .1 1.52 1.52 0 0 1-.4-1.9zM161.3 139l-.2 .5h.9l-.2-.6z"/>
<path d="M170.6 138.7a1.62 1.62 0 0 1 2.2 .1l.1 1.8 .2 .4-.4 .5-.4-.4a.97 .97 0 0 1-1.6-.1 .97 .97 0 0 1 .7-1.5h.7v-.4a.76 .76 0 0 0-1.2 .2zM171.5 140.1a.41 .41 0 0 0 0 .7 .41 .41 0 0 0 .6-.1v-.7z"/>
<path d="M178.4 137.1l.7 .1 .2 4.1h-.7l-.1-.2a1.21 1.21 0 0 1-1.4 .1 1.21 1.21 0 0 1-.5-1.3 1.23 1.23 0 0 1 .5-1.3 1.23 1.23 0 0 1 1.3-.1zM177.7 139a1.42 1.42 0 0 0 .1 1.7l.6-.1v-1.4l-.3-.2z"/>
<path d="M154.6 144.2a1.27 1.27 0 0 1 1.4 0 1.27 1.27 0 0 1 .6 1.3 1.25 1.25 0 0 1-1.3 1.5 1.25 1.25 0 0 1-1.2-1.6l.1-.5zM154.9 144.4a1.62 1.62 0 0 0 .2 2.1 .95 .95 0 0 0 .9-1.3v-.3a.7 .7 0 0 0-1.1-.5z"/>
<path d="M160.1 144.3a1.16 1.16 0 0 1 1.5-.2 1.16 1.16 0 0 1 .5 1.4h-1.8a.89 .89 0 0 0 .5 1 .89 .89 0 0 0 1-.2l.2 .3a1.37 1.37 0 0 1-1.7 .1 1.37 1.37 0 0 1-.5-1.6zM160.5 144.5l-.2 .7h1.3a.67 .67 0 0 0-.3-.8 .67 .67 0 0 0-.8 .1z"/>
<path d="M172.3 144.3a1.16 1.16 0 0 1 1.5-.2 1.16 1.16 0 0 1 .5 1.4h-1.8a.89 .89 0 0 0 .5 1 .89 .89 0 0 0 1.1-.2l.1 .3a1.37 1.37 0 0 1-1.7 .1 1.37 1.37 0 0 1-.5-1.6zM172.7 144.5l-.2 .7h1.3a.67 .67 0 0 0-.3-.8 .67 .67 0 0 0-.8 .1z"/>
<path d="M136.1 134.2l-.1 .5 .2 .3-.6 .4a1 1 0 0 0 1.4-.1l.1 .7h-.3l-.2 .4a.89 .89 0 0 1 .8 1l-.2-.1a1.11 1.11 0 0 0-1.4 0l.3 .3 .4 .2v.5l.3 .1v-.2a.9 .9 0 0 1 1.1 .2l.8 .1-1.1 1.2h.3l1.2-.3-.1-.4 .4-.7a.79 .79 0 0 0-.5 1l-.3-.1-.7 .4 1.1-1.4-1 .1 1.2-.5-.1-.1-.8 .3v-.3l.2-.2 .3 .1 .1-.3-.2-.4v-.5l-.2-.3-.6 .9v-.7a1.35 1.35 0 0 0-1.6-1.8zM137.1 135.2h.3l.3 .3 .2 2 .6-1-.1 .5 .2 .4a.54 .54 0 0 0-.5 .7l-1-.2-.4 .2 .1-.5-.7-.2 .6-.1 .9 .4 .1-.1-.5-1.2-.3-.2h.5zM136.2 134.7l1 .3-.8 .5h-.4l.5-.6z"/>
<path d="M142.2 135.9l.1 1-.2 .2 .1 .5 .5-.1 .1 .2a.92 .92 0 0 1-1.1-.1l-.1 .1a1.02 1.02 0 0 0 1.3 .2l-.1 .1a.68 .68 0 0 1-.8 .2l.2 .5 .6 .2-.4 .1-.1 .7-.6-1.4-.4-.4 .7 1.7 .4 .3 .1-.3a.55 .55 0 0 1 .5-.7l.1-.2-.3 .1-.4-.3 .9-.5a.89 .89 0 0 1 1.1-.5v.2l.2-.1 .1-.5a.94 .94 0 0 0 .7-.8l-1.3 .1-.3 .2v-1.4l.8 .4 .8-.3h-.3l-.5-.4 .4-.6a2.96 2.96 0 0 0-1.9 .9v1.6l-.2-.3zM143.3 135.2h.3v1.9a1.61 1.61 0 0 1 1.5-.6l-.7 .5 .1 .4-.5-.1-.9 .7-.1-.4-.2-.3h-.5l.2-.4-.2-.6a1.36 1.36 0 0 1 .8 1l.2-.1zM143.6 135l.4-.3 .7-.1-.6 .4 .8 .4-.3 .1z"/>
<path d="M139.4 137.7l-.2 2-.2 .4h2.8l-.2-.4-.2-2h-.2v.3l-.8-.1-.8 .1v-.3zM139.5 138.4a.54 .54 0 0 1 .9 .2 .54 .54 0 0 1 .8-.2l.2 1.3-.1 .1a.55 .55 0 0 1-.9-.1 .66 .66 0 0 1-1 0z"/>
<path d="M138.3 140.2l1.1 .2 .8-.2-.4 .6 .4 1.3-.4 .2-.4-.1a1.08 1.08 0 0 1-1.3 .1v-1.2l.5-.4zM138.5 140.4l.4 .3-.6 .5v1a.86 .86 0 0 0 1-.1l-.1-.3a.53 .53 0 0 1-.6-.5l.1-.1 .1 .3 .4 .2 .7-.2-.3-.7 .3-.4-.7 .2zM139.5 141.8a.27 .27 0 0 0 .5 0 .27 .27 0 0 0-.5 0z"/>
<path d="M140.6 141.2l-.1 .3a.37 .37 0 0 0 .1 .6l.4-.1-.2 .4h1.8l-.1-.7a.82 .82 0 0 0-.1-1.3 .82 .82 0 0 0-1.2 .4zM140.8 141.3l.6-.4a.55 .55 0 0 1 1-.1 .55 .55 0 0 1-.4 .8l-.2-.1v-.3l.5-.3a.54 .54 0 0 0-.8 .2l-.4 .1 .4 .1a.53 .53 0 0 0 .8 .5v.5h-1.2l.3-.4-.1-.2-.6 .1 .2-.2-.2-.1z"/>
<path d="M141.5 142.9l-.3 .5-.1 .5h-.1v.4l-.7 .4 .1 .1a1.41 1.41 0 0 1 2.1 .1h.1l-.5-.5v-.5h-.2l-.1-.5zM141.5 143.1l.2 .8h-.4zM141.1 144.1h.8v.2h-.8z"/>
<path d="M138.6 143.2l-.1 .3 .3 1a.45 .45 0 0 0-.1 .5 .45 .45 0 0 0 .4 .3h.6a.47 .47 0 0 0 .1-.8l.3-1a.88 .88 0 0 0-1.2-.6zM139 143.1h.5l-.1 1h-.2zM138.8 144.3h.8l.1 .1-.7 .1zM138.6 143.4h.2l.3 .7h-.2zM138.9 144.6h.8l.1 .2a.52 .52 0 0 1-.9 .3l.1-.1-.2-.1zM139.7 143.4h.2v.1l-.2 .6h-.2z"/>
<path d="M143.3 139.1h1.5v.3l-.5 .3a1.2 1.2 0 0 0-.9 1.8l.2 .7a1.75 1.75 0 0 1 .2 1.9l-.5-1.3a.91 .91 0 0 0-.3-1.1l-.4 .2a.74 .74 0 0 1-.1 1.2l.2 .2 .4 .1 .3 1a.37 .37 0 0 0 .2 .4 .37 .37 0 0 0 .4-.1l.6-1.2a2.81 2.81 0 0 1 .3 2.4v.5l-.5-.1-.5 .3v.3l.3-.1 .3 .5a1.01 1.01 0 0 1 1.2-.5v-.4l-.3-.1 .1-1.7-.2-1.3 .4 .2 .2 .3a.55 .55 0 0 0 .4 .6 .55 .55 0 0 0 .6-.3v-.6l-.8-1.4 1.3-.9v-.2l.3-.1-.1-.2h.4l-.2-.3 .5-.1-.2-.2 .6-.5h-.2l.4-.6-.3 .1 .3-.5-.4 .1 .4-.5v-.3l-.3 .2 .1-.6v-.2l-.3 .2-.1-.8-.6 .9-.1-.8-.2 .5-.3-.7-.1 .5-.5-.7-.1 1.3-.6 1.8a1.73 1.73 0 0 1-.9 1.4l-.6-.2a1.67 1.67 0 0 1 1.1-1.2 .71 .71 0 0 0 .1-1.2 .71 .71 0 0 0-1.2 .4zM146.7 137.1l.2 .8 .2-.5 .1 .5 .3-.4a1.82 1.82 0 0 1-1 1.3l-.4 .3zM142.9 141.9a.72 .72 0 0 1 .3 .9l.6 1.6 .3-1.6 .2 .1a1.4 1.4 0 0 1-.3 1.3l-.1 .3h-.3l-.5-1.4-.3 .1a1.19 1.19 0 0 0 .1-1.3zM144.7 138.6l.3-.2 .5 .2a.84 .84 0 0 1-.6 1.1 1.16 1.16 0 0 0-.8 1.2l.6 .3a2.12 2.12 0 0 0 1.4-1.9l.8-.5v.2a2.72 2.72 0 0 1-2 2.7l.1 .1a2.04 2.04 0 0 0 1.9-1.4l-.1-.2a1.92 1.92 0 0 0 .3-1.7l1.1-1.2-.4 .9 .7-.5-.7 1 .8-.4-.8 .8 .7-.2-.8 .5 .7-.1-.8 .5h.8l-.8 .2 .2 .2h-.3l.1 .3h-.3l.1 .3h-.3l.1 .2h-.2a2.06 2.06 0 0 1-1.8 1v.2h.5a.72 .72 0 0 1 .6 .7l.5 1.1-.6 .2a1.38 1.38 0 0 0-1.1-1.2l.2 1.7v1.7l.3 .3a1.02 1.02 0 0 0-1.1 .4v-.3l-.5-.2a.83 .83 0 0 1 1-.1l.1-.7a3.7 3.7 0 0 0-.5-2.8l-.2-.4h-.2a2.06 2.06 0 0 1-.7-2.1l1.4-1 .2-.3-.5-.5z"/>
<path d="M134.6 147.3l.2 1.2h11.2l.1-1.2a4.2 4.2 0 0 1-3.2-.8l.2-.3-.1-.6a1.01 1.01 0 0 0-1.2 .9l.2 .4 .6 .5h-4.5a.91 .91 0 0 0 .8-.7 .91 .91 0 0 0-.4-.9l-.3-.3-.5 .1-.1 .6 .3 .3a4.2 4.2 0 0 1-3.3 .8zM142.5 145.8l.2-.1 .2 .1-.2 .6zM142.3 146a2.53 2.53 0 0 0 1.8 1.4h-1.1l-.5-.3-.5-.6zM137.8 145.8l.3-.1 .2 .1-.3 .6zM136.7 147.4l.4-.2a2.36 2.36 0 0 0 1.4-1.2l.2 .5-.5 .6-.4 .3zM134.8 147.6h11.2l-.2 .7h-10.8z"/>
<path d="M136.4 147.7l-.3 .5 .4-.1 .1 .1zM136.4 147.8v.2h-.1z"/>
<path d="M137.4 147.7v.5a.31 .31 0 0 0 .4 0 .31 .31 0 0 0 0-.5 .31 .31 0 0 0-.4 0zM137.5 147.7a.21 .21 0 0 1 .3 .2 .21 .21 0 0 1-.3 .2z"/>
<path d="M138.2 147.7l-.2 .5 .3-.1 .2 .1zM138.2 147.8l.1 .2h-.2z"/>
<path d="M139.9 147.7l-.2 .5 .3-.1 .2 .1zM139.9 147.8l.1 .2h-.2z"/>
<path d="M142.2 147.7v.5a.31 .31 0 0 0 .5 0 .31 .31 0 0 0 0-.5 .31 .31 0 0 0-.5 0zM142.4 147.7a.21 .21 0 0 1 .3 .2 .21 .21 0 0 1-.3 .2z"/>
<path d="M138 134.7l.9-.5v.9l-.2-.1-.4 .1-.2 1.1 .5-1 .2 .9a1.76 1.76 0 0 1 .2 1.6l.3 .2a2.61 2.61 0 0 1 2.2 0l.3-.3-.2-.6 .6-1.7 .4 .6-.2-1-.4 .2v-.8l.6 .4-.5-.8-.3 .1-.1 .4-.6-.8-.4-.3 .4 .6a.73 .73 0 0 1-.1 1.1l.4-.4a1.82 1.82 0 0 1 0 2.2l-.6-.2-.2-.6 .2-.1 .7 .2-.3-.5 .3-.5-.6 .2-.2-.1 .2-.7-.5 .3-.5-.3 .2 .7-.2 .1-.6-.2 .3 .5-.3 .5 .7-.2 .1 .1-.2 .6-.5 .2a1.93 1.93 0 0 1 .1-2.1l.2 .5-.1-.7-.3-.1 .8-1.1-.4 .3-.5 .7-.1-.3a.77 .77 0 0 0-.8 .5zM140.9 135.5l.2-.1-.1 .2 .1 .2-.3-.1zM139.6 135.4l.3 .1 .1 .2-.4 .1 .2-.2zM140.5 135.4h.2v.4h-.2zM140.3 136h.2l.1 .4-.2-.2-.2 .2zM140.2 134.9l.2 .1 .2-.1-.1 .3h-.2zM140.1 135.4h.2v.4h-.2zM140.1 136.6l.3-.2 .2 .2zM139.3 137.5l.2 .1-.2 .1zM139.8 137.3l.4-.1 .2 .2-.4 .1zM140.9 137.3l.4 .1 .1 .2-.4-.1zM139.5 137.1a1.44 1.44 0 0 1 1.9 .1 2.55 2.55 0 0 0-2 0z"/>
<path d="M133 136.6l.1 .9-.5-.5a2.59 2.59 0 0 0 1.9 1.6l-1 .1 .5 .6h.4l.1 1.1a1.63 1.63 0 0 1-.1 2.2l-.5 1-.3 .4 .2 .1 .4-.1 .1 .4-.2 .5-.3 .2 .1 1.6h.3l.1 .5h.4h.2l-.2-.6a1.19 1.19 0 0 1 .3-1.8l.5-.7 .2 1 .5 .3 .4 .5 .2-.2 .2 .4 .4-.1a1.76 1.76 0 0 0-1.1-1.3l.1-.2a1.02 1.02 0 0 0-.2-1.5h-.3l.5-.5a.63 .63 0 0 1 .8-.4 .63 .63 0 0 1 .4 .9l-.1 .7 .2 .5 .1-.3a2.14 2.14 0 0 0 .1-2.1 .69 .69 0 0 1-.7-.6 .69 .69 0 0 1 .6-.7v-.2a.9 .9 0 0 0-.8 .8 .46 .46 0 0 1-.1-.6 .46 .46 0 0 1 .4-.2l.5-.3a.49 .49 0 0 0-.7 .2l-.5 .2-1-.7 .6-.1 .1-.4-1.1-.7 .5-.4v-.4l-.4 .4v-.1a.66 .66 0 0 0 .2-1.1v.5l-.2 .2v-1l-.2-.2 .1 .5-.1 .2-.4-1.1v.6l-.7-.4 .6 .7-.6-.2 .2 .2a.96 .96 0 0 1 .8 1.4l-.2-.7-.1 .8-.4-.2-.1-.7-.2 .6-.1-.1-.1-.6-.2 .4-.1-.2v-.7l-.2 .5zM134.1 138.9a1.34 1.34 0 0 1 2 .6h-1l-.2-.1-.2-.4-.4 .1zM135.8 143.2h.4a1.96 1.96 0 0 1-.1 1.6l.7 .5 .4 .4-.6-.1-.8-.7-.1-.8a.49 .49 0 0 1 .1-.9zM134.7 139.6l.2 .2a1.56 1.56 0 0 1 1.3 .6 .63 .63 0 0 1 .4 .9l.3 .1 .4 .3a1.16 1.16 0 0 1 .7 1.3l-.2 .5v-.4a1.48 1.48 0 0 0-1.9-1.5l.1 .3h.5l-1.2 1.7a1.65 1.65 0 0 1-1 1.5v1.2l.3 .6a1.2 1.2 0 0 1-.5-1.4l-.1-.3a1.49 1.49 0 0 0 .4-1.7l-.3 .2 .4-.9a2.24 2.24 0 0 0 .2-2.9z"/>
<circle cx="145" cy="138.7" r=".16"/>
</g>
<path d="M47.1 133.3h74.7v15.2h-74.7z" fill="none" stroke="#373435" stroke-width=".21" stroke-dasharray="1.6 1.2" stroke-linecap="butt"/>
<path d="M74.3 114.9h64.5v5.2h-64.5z" fill="none" stroke="#373435" stroke-width=".21" stroke-dasharray="1.8 .9" stroke-linecap="butt"/>
<path d="M103.8 267.7h59.8" fill="none" stroke="#373435" stroke-width=".21"/>
<g font-size="9.1" fill="#373435">
<text x="46.8" y="73.7">[Insert project name – 4 lines]</text>
<text x="46.8" y="84.3">[Insert project name – 4 lines]</text>
<text x="46.8" y="95.4">[Insert project name – 4 lines]</text>
<text x="46.8" y="106.5">[Insert project name – 4 lines]</text>
</g>
<text font-size="6.9" fill="#373435" x="46.5" y="120.2">Contact:</text>
<text font-size="6.3" fill="#373435" x="125.3" y="250.2">PROJECT SIGN</text>
<text font-size="6" fill="#373435" x="174" y="273">TC9898_3</text>
<text font-size="5.3" fill="#373435" x="98.1" y="258.4">STATE FUNDED + FUNDING PARTNER/S</text>
<g font-size="4.2" fill="#373435">
<text x="112" y="22.2">a</text>
<text x="42.1" y="28.8">k</text>
<text x="161.3" y="28.8">m</text>
<text x="182" y="28.8">k</text>
<text x="196.2" y="33.4">r</text>
<text x="193.3" y="42.7">d</text>
<text x="193.3" y="49">k</text>
<text x="25.1" y="71.4">o*</text>
<text x="27.1" y="76.4">n</text>
<text x="25.1" y="82.5">o*</text>
<text x="27.1" y="87.5">n</text>
<text x="25.1" y="93.6">o*</text>
<text x="27.1" y="98.6">n</text>
<text x="18.1" y="105.5">b</text>
<text x="25.1" y="104.8">o*</text>
<text x="27" y="112.3">h</text>
<text x="23.3" y="118.7">g**</text>
<text x="140.5" y="116.4">#</text>
<text x="27.8" y="128.2">f</text>
<text x="27.3" y="141.9">e</text>
<text x="27.6" y="152">c</text>
<text x="103.8" y="267.2">ISSUED AS OFFICIAL TRAFFIC SIGN</text>
<text x="174.4" y="285.6">O</text>
<text x="180.7" y="285.6">P</text>
</g>
<text font-size="4.1" fill="#373435" x="63.5" y="142.4">Partners/contributions</text>
<g font-size="3.9" fill="#373435">
<text x="16.9" y="212.7">Colour Legend</text>
<text x="26.7" y="219.5">Class 400 retroreflective white</text>
<text x="26.7" y="227.6">Black</text>
<text x="26.8" y="236.2">C:93 M:64 Y:0 K:0</text>
</g>
<g font-size="3.8" fill="#373435">
<text x="57.8" y="167.3">a</text>
<text x="69.3" y="167.3">b</text>
<text x="78.8" y="167.3">c</text>
<text x="87.3" y="167.3">d</text>
<text x="105.7" y="167.3">f</text>
<text x="113.6" y="167.3">g</text>
<text x="121.5" y="167.4">h</text>
<text x="131" y="167.4">k</text>
<text x="138.8" y="167.4">m</text>
<text x="147.7" y="167.4">n</text>
<text x="155.8" y="167.5">o</text>
<text x="164.8" y="167.4">r</text>
<text x="48" y="172.1">A</text>
<text x="54.7" y="172.2">1800</text>
<text x="66.1" y="172.2">1400</text>
<text x="77.6" y="172.2">60</text>
<text x="103.1" y="172.2">159</text>
<text x="112.6" y="172.2">60</text>
<text x="119.4" y="172.2">106</text>
<text x="128.8" y="172.2">100</text>
<text x="146.6" y="172.2">57</text>
<text x="154.7" y="172.3">78</text>
<text x="162.2" y="172.2">125</text>
<text x="48" y="176.9">B</text>
<text x="54.7" y="177">3000</text>
<text x="66.1" y="177">2300</text>
<text x="76.6" y="177">100</text>
<text x="103.1" y="177">264</text>
<text x="111.5" y="177">100</text>
<text x="119.4" y="177">176</text>
<text x="128.8" y="177">160</text>
<text x="146.6" y="177">95</text>
<text x="153.7" y="177.1">130</text>
<text x="162.2" y="177">200</text>
<text x="47.9" y="181.8">C</text>
<text x="54.7" y="181.8">4000</text>
<text x="66.1" y="181.8">3100</text>
<text x="76.6" y="181.8">135</text>
<text x="103.1" y="181.8">353</text>
<text x="111.5" y="181.8">133</text>
<text x="119.4" y="181.8">235</text>
<text x="128.8" y="181.8">220</text>
<text x="145.6" y="181.8">126</text>
<text x="153.7" y="181.9">173</text>
<text x="162.2" y="181.8">250</text>
</g>
<g font-size="3.8" fill="#282829">
<text x="96" y="167.3">e</text>
<text x="93.9" y="172.2">185</text>
<text x="137.2" y="172.2">390</text>
<text x="93.9" y="177">307</text>
<text x="137.2" y="177">648</text>
<text x="94.1" y="181.8">411</text>
<text x="137.2" y="181.8">866</text>
</g>
<g font-size="3.8" fill="#363630">
<text x="86.3" y="172.2">70</text>
<text x="85.4" y="177">116</text>
<text x="85.2" y="181.8">155</text>
</g>
<g font-size="3.5" fill="#373435">
<text x="85.7" y="194">Notes:</text>
<text x="85.7" y="197.9">1. Size A should only be used where location does not suit a B size sign</text>
<text x="90.7" y="201.8">due to space constraints. Size C should be used on roads with a</text>
<text x="85.7" y="209.6">2. * Font to be Noto Sans Display Bold.</text>
<text x="90.7" y="205.7">posted speed limit of 100km/h or above and space is available.</text>
<text x="85.7" y="213.5">3. ** Font to be Noto Sans Display Regular.</text>
<text x="85.7" y="221.4">5. # Insert appropriate telephone number or web address (to be decided</text>
<text x="85.7" y="217.5">4. Insert appropriate four lines of project identification.</text>
<text x="90.7" y="225.3">by the project team).</text>
<text x="85.7" y="233.1">7. For details of Queensland Government Coat of Arms and Wordmark</text>
<text x="85.7" y="229.2">6. For two and three line project titles see pages 1 and 2 respectively.</text>
<text x="90.7" y="237">please contact comms@tmr.qld.gov.au.</text>
<text x="21.6" y="267.8">Department of Transport and Main Roads</text>
<text x="18.2" y="271.8">Infrastructure Management &amp; Delivery Division</text>
<text x="16.7" y="280.6">Designed</text>
<text x="42.7" y="280.6">Checked</text>
<text x="69.7" y="280.6">Scale</text>
<text x="99.2" y="281.5">A/PRINCIPAL ENGINEER</text>
<text x="154.3" y="276.2">26/09/25</text>
<text x="157.4" y="281.2">Date</text>
<text x="178.4" y="278.9">Page 3 of 3</text>
<text x="17" y="284.8">TV 06/15</text>
<text x="42.8" y="284.8">JS 09/25</text>
<text x="69.7" y="285.2">Not to Scale</text>
<text x="99.2" y="285">(Traffic Engineering Practice)</text>
</g>
</svg>
